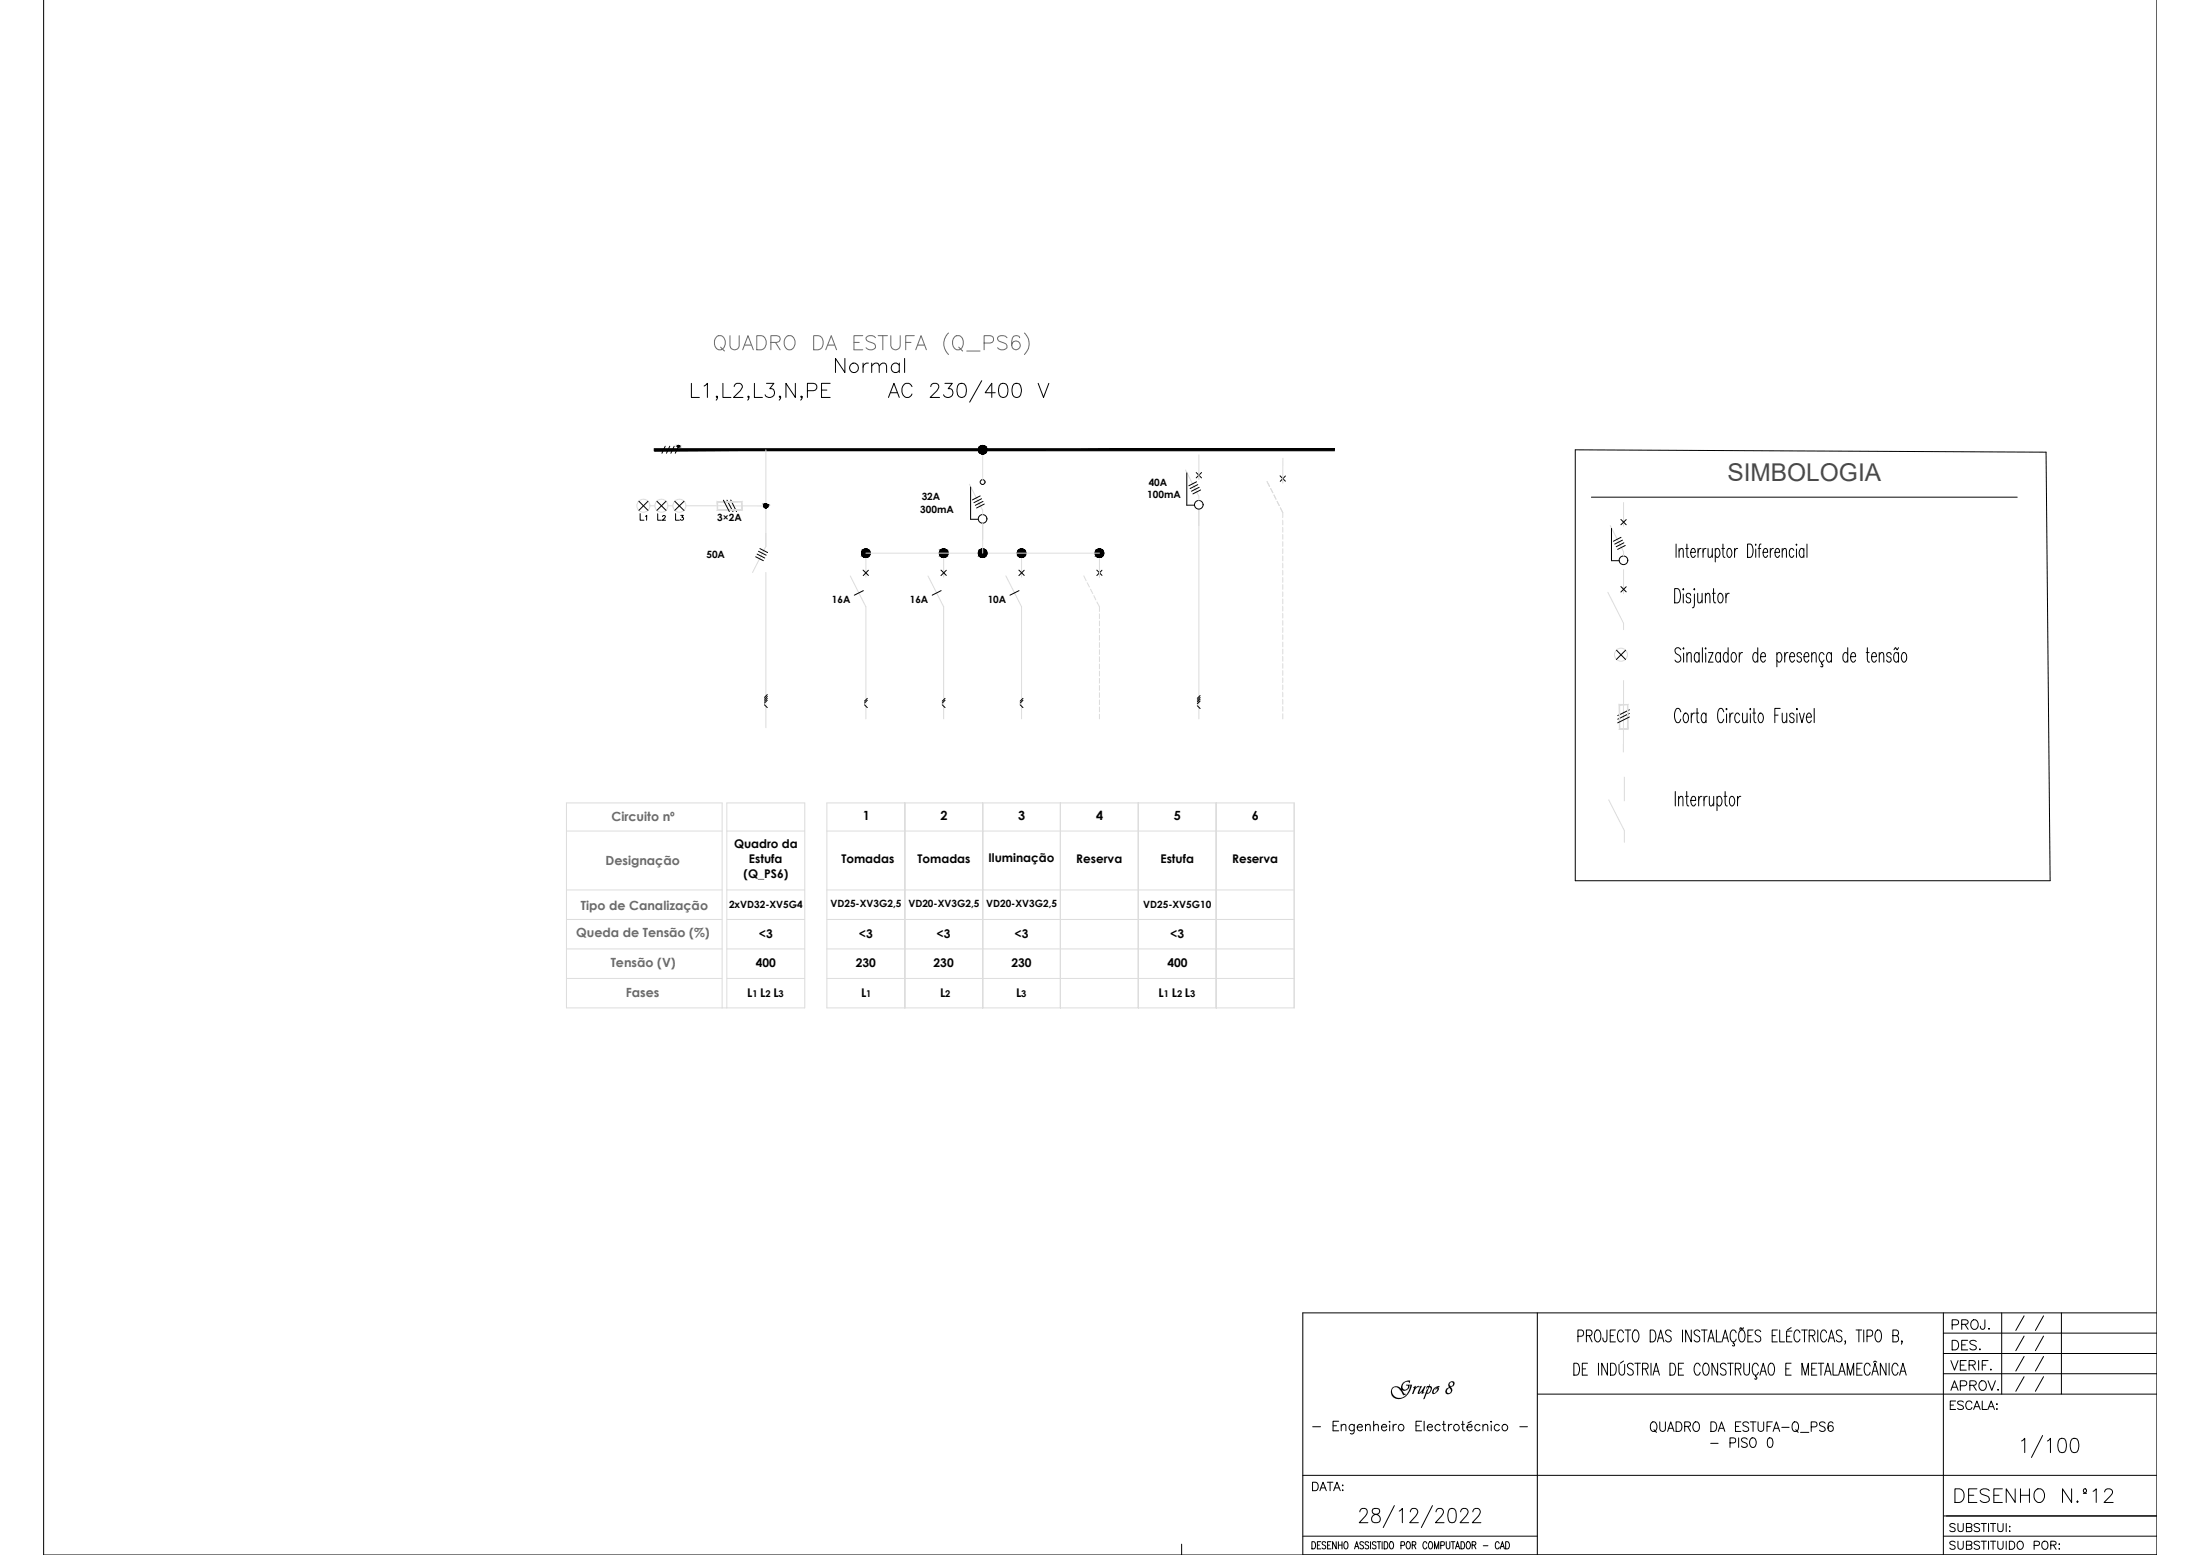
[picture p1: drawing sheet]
<svg xmlns="http://www.w3.org/2000/svg" width="297mm" height="210mm" viewBox="0 0 297 210" stroke-linecap="round" stroke-linejoin="round" font-family="sans-serif">
<g fill="#000" stroke="#000" stroke-width=".14">
<path d="M91.6 60.3h.1zM103.3 68.5h.2zM103.3 68.5l.1 .1zM116.7 75.2h.4zM116.8 74.1h.2zM127.2 75.2h.4zM127.3 74.1h.2zM132.5 75.2h.4zM132.5 61.2h.4zM132.6 74.1h.2zM132.6 60.1h.2zM137.7 75.2h.4z"/>
<path d="M137.8 74.1h.2zM148.2 75.2h.5zM148.3 74.1h.3z"/>
<path d="M91.6 60.1h.1zM91.6 60.1h.1z"/>
<path d="M91.6 60.1l.1 .1zM91.6 60.1l.1 .1zM91.5 60.2h.2zM91.5 60.2h.2z"/>
<path d="M91.6 60.3h.1zM91.6 60.3h.1z"/>
<path d="M91.5 60.2h.2zM91.5 60.2h.2z"/>
<path d="M91.5 60.3h.2zM91.5 60.3h.2z"/>
<path d="M91.5 60.2h.2zM91.5 60.2h.2z"/>
<path d="M91.5 60.2h.2zM91.5 60.2h.2z"/>
<path d="M91.5 60.2l.2 .1zM91.5 60.2l.2 .1z"/>
<path d="M91.5 60.3h.2zM91.5 60.3h.2z"/>
<path d="M91.5 60.3h.2zM91.5 60.3h.2zM91.5 60.3h.2zM91.5 60.3h.2z"/>
<path d="M103.4 68h.1zM103.3 68h.2zM103.3 68h.2zM103.3 68h.2z"/>
<path d="M103.3 68l.2 .1zM103.3 68.1h.2zM103.3 68.1h.2zM103.3 68.1h.2z"/>
<path d="M103.3 68.1h.3zM103.2 68.1h.4zM103.2 68.1h.4zM103.2 68.1h.4z"/>
<path d="M103.3 68.5h.2zM103.3 68.5h.2zM103.3 68.5h.2zM103.3 68.5h.2z"/>
<path d="M103.2 68.1h.4zM103.2 68.1h.4zM103.2 68.1h.4zM103.2 68.1h.4z"/>
<path d="M103.2 68.5h.4zM103.2 68.5h.3zM103.3 68.5h.2zM103.3 68.5h.2z"/>
<path d="M103.2 68.1h.4zM103.2 68.1h.4zM103.2 68.1h.4zM103.2 68.1h.4z"/>
<path d="M103.2 68.5h.4zM103.2 68.5h.4zM103.2 68.5h.4zM103.2 68.5h.4z"/>
<path d="M103.2 68.1l.4 .1zM103.2 68.1l.4 .1zM103.2 68.2h.4zM103.2 68.2h.4z"/>
<path d="M103.2 68.4h.4zM103.2 68.4l.4 .1zM103.2 68.5h.4zM103.2 68.5h.4z"/>
<path d="M103.2 68.2h.5zM103.2 68.2h.5zM103.2 68.2h.5zM103.2 68.2h.5z"/>
<path d="M103.2 68.4h.4zM103.2 68.4h.4zM103.2 68.4h.4zM103.2 68.4h.4z"/>
<path d="M103.2 68.2l.5 .1zM103.2 68.2l.5 .1zM103.2 68.3h.5zM103.2 68.3h.5z"/>
<path d="M103.2 68.3h.5zM103.2 68.3h.5zM103.2 68.3h.5zM103.2 68.3h.5z"/>
<path d="M103.2 68.3h.5zM103.2 68.3l.4 .1zM103.2 68.4h.4zM103.2 68.4h.4z"/>
<path d="M116.7 75.2h.3zM116.8 75.2h.2z"/>
<path d="M116.8 74.1h.3zM116.7 74.1h.4z"/>
<path d="M116.7 74.1l.5 .1zM116.6 74.2h.6z"/>
<path d="M116.6 74.2h.7zM116.5 74.2h.8z"/>
<path d="M116.6 75.2h.6zM116.6 75.2h.5z"/>
<path d="M116.5 74.2l.9 .1-.1-.1zM116.5 74.2l.9 .1h-1z"/>
<path d="M116.5 75.1l.7 .1 .1-.1zM116.5 75.1l.7 .1h-.6z"/>
<path d="M116.4 74.3l1 .1v-.1zM116.4 74.3l1 .1h-1z"/>
<path d="M116.4 75h1zM116.4 75l.9 .1z"/>
<path d="M116.4 74.4l1.1 .1-.1-.1zM116.4 74.4l1.1 .1h-1.1z"/>
<path d="M116.4 74.9l1 .1v-.1zM116.4 74.9l1 .1h-1z"/>
<path d="M116.4 74.5l1.1 .1v-.1zM116.4 74.5l1.1 .1h-1.2z"/>
<path d="M116.4 74.8l1 .1 .1-.1zM116.4 74.8l1 .1h-1z"/>
<path d="M116.3 74.6l1.2 .1v-.1zM116.3 74.6l1.2 .1h-1.2z"/>
<path d="M116.3 74.7l1.2 .1v-.1zM116.3 74.7l1.2 .1h-1.1z"/>
<path d="M127.2 75.2h.3zM127.3 75.2h.2z"/>
<path d="M127.3 74.1h.3zM127.2 74.1h.4z"/>
<path d="M127.2 74.1l.5 .1zM127.1 74.2h.6z"/>
<path d="M127.1 74.2h.7zM127 74.2h.8z"/>
<path d="M127.1 75.2h.6zM127.1 75.2h.5z"/>
<path d="M127 74.2l.9 .1-.1-.1zM127 74.2l.9 .1h-.9z"/>
<path d="M127 75.1l.7 .1 .1-.1zM127 75.1l.7 .1h-.6z"/>
<path d="M127 74.3l.9 .1v-.1zM127 74.3l.9 .1h-1z"/>
<path d="M127 75h.9zM127 75l.8 .1z"/>
<path d="M126.9 74.4l1.1 .1-.1-.1zM126.9 74.4l1.1 .1h-1.1z"/>
<path d="M126.9 74.9l1 .1v-.1zM126.9 74.9l1 .1h-.9z"/>
<path d="M126.9 74.5l1.1 .1v-.1zM126.9 74.5l1.1 .1h-1.2z"/>
<path d="M126.8 74.6l1.2 .1v-.1zM126.8 74.6l1.2 .1h-1.2z"/>
<path d="M126.8 74.7l1.2 .1v-.1zM126.8 74.7l1.2 .1h-1.1z"/>
<path d="M126.9 74.8l1 .1 .1-.1zM126.9 74.8l1 .1h-1z"/>
<path d="M132.5 75.2h.3zM132.6 75.2h.2z"/>
<path d="M132.5 61.2l.3 .1zM132.6 61.3h.2z"/>
<path d="M132.6 74.1h.3zM132.5 74.1h.4z"/>
<path d="M132.6 60.1l.3 .1zM132.5 60.2h.4z"/>
<path d="M132.5 74.1l.5 .1zM132.4 74.2h.6z"/>
<path d="M132.5 60.2h.5zM132.4 60.2h.6z"/>
<path d="M132.4 74.2h.7zM132.3 74.2h.8z"/>
<path d="M132.4 75.2h.6zM132.4 75.2h.5z"/>
<path d="M132.4 60.2l.7 .1zM132.3 60.3h.8z"/>
<path d="M132.4 61.2h.6zM132.4 61.2h.5z"/>
<path d="M132.3 74.2l.8 .1v-.1zM132.3 74.2l.8 .1h-.9z"/>
<path d="M132.3 75.1l.7 .1 .1-.1zM132.3 75.1l.7 .1h-.6z"/>
<path d="M132.3 60.3l.8 .1v-.1zM132.2 60.4l.1-.1 .8 .1z"/>
<path d="M132.3 61.1h.8zM132.3 61.1l.7 .1z"/>
<path d="M132.2 74.3l1 .1-.1-.1zM132.2 74.3l1 .1h-1z"/>
<path d="M132.2 75h.9zM132.2 75l.9 .1z"/>
<path d="M132.2 60.4h1h-.1zM132.2 60.4h1h-1z"/>
<path d="M132.2 61.1h.9zM132.2 61.1h.9h-.8z"/>
<path d="M132.2 74.4l1 .1v-.1zM132.2 74.4l1 .1h-1.1z"/>
<path d="M132.2 74.9l.9 .1 .1-.1zM132.2 74.9l.9 .1h-.9z"/>
<path d="M132.2 60.4l1 .2v-.2zM132.2 60.4l1 .2h-1.1z"/>
<path d="M132.2 61l.9 .1 .1-.1zM132.2 61l.9 .1h-.9z"/>
<path d="M132.1 74.5l1.2 .1-.1-.1zM132.1 74.5l1.2 .1h-1.2z"/>
<path d="M132.1 74.8l1.1 .1v-.1zM132.1 74.8l1.1 .1h-1z"/>
<path d="M132.1 60.6l1.2 .1-.1-.1zM132.1 60.6l1.2 .1h-1.2z"/>
<path d="M132.1 60.9l1.1 .1v-.1zM132.1 60.9l1.1 .1h-1z"/>
<path d="M132.1 74.6l1.2 .1v-.1zM132.1 74.6l1.2 .1h-1.2z"/>
<path d="M132.1 74.7l1.1 .1 .1-.1zM132.1 74.7l1.1 .1h-1.1z"/>
<path d="M132.1 60.7l1.2 .1v-.1zM132.1 60.7l1.2 .1h-1.2z"/>
<path d="M132.1 60.8l1.1 .1 .1-.1zM132.1 60.8l1.1 .1h-1.1z"/>
<path d="M137.7 75.2h.3zM137.8 75.2h.2z"/>
<path d="M137.8 74.1h.3zM137.7 74.1h.4z"/>
<path d="M137.7 74.1l.5 .1zM137.6 74.2h.6z"/>
<path d="M137.6 74.2h.7zM137.5 74.2h.8z"/>
<path d="M137.6 75.2h.6zM137.6 75.2h.5z"/>
<path d="M137.5 74.2l.9 .1-.1-.1zM137.5 74.3v-.1l.9 .1z"/>
<path d="M137.5 75.1l.7 .1 .1-.1zM137.5 75.1l.7 .1h-.6z"/>
<path d="M137.5 74.3l.9 .1v-.1zM137.5 74.3l.9 .1h-1z"/>
<path d="M137.5 75h.9zM137.5 75l.8 .1z"/>
<path d="M137.4 74.4l1.1 .1-.1-.1zM137.4 74.4l1.1 .1h-1.1z"/>
<path d="M137.4 74.9l1 .1v-.1zM137.4 74.9l1 .1h-.9z"/>
<path d="M137.4 74.5l1.1 .1v-.1zM137.4 74.5l1.1 .1h-1.1z"/>
<path d="M137.4 74.8l1 .1 .1-.1zM137.4 74.8l1 .1h-1z"/>
<path d="M137.4 74.6l1.1 .1v-.1zM137.4 74.6l1.1 .1h-1.1z"/>
<path d="M137.4 74.7l1.1 .1v-.1zM137.4 74.7l1.1 .1h-1.1z"/>
<path d="M148.2 75.2h.4zM148.3 75.2h.3z"/>
<path d="M148.3 74.1h.4zM148.2 74.1h.5z"/>
<path d="M148.2 74.1l.5 .1zM148.1 74.2h.6z"/>
<path d="M148.1 74.2h.7zM148 74.2h.8z"/>
<path d="M148.1 75.2h.6zM148.1 75.2h.6z"/>
<path d="M148 74.2l.9 .1-.1-.1zM148 74.2l.9 .1h-.9z"/>
<path d="M148 75.1l.7 .1 .1-.1zM148 75.1l.7 .1h-.6z"/>
<path d="M148 74.3l1 .1-.1-.1zM148 74.3l1 .1h-1.1z"/>
<path d="M148 75h.9zM148 75l.8 .1z"/>
<path d="M147.9 74.4l1.1 .1v-.1zM147.9 74.4l1.1 .1h-1.1z"/>
<path d="M147.9 74.9l1 .1 .1-.1zM147.9 74.9l1 .1h-.9z"/>
<path d="M147.9 74.5l1.1 .1v-.1zM147.9 74.5l1.1 .1h-1.1z"/>
<path d="M147.9 74.8l1.1 .1v-.1zM147.9 74.8l1.1 .1h-1.1z"/>
<path d="M147.9 74.6l1.1 .1v-.1zM147.9 74.6l1.1 .1h-1.1z"/>
<path d="M147.9 74.7l1.1 .1v-.1zM147.9 74.7l1.1 .1h-1.1z"/>
<path d="M88.3 60.8h91.9v-.2zM88.3 60.6h91.9l-91.9 .2z"/>
</g>
<g fill="none" stroke="#000" stroke-width=".14">
<path d="M86.3 67.7l1.2 1.2M86.4 69.3v.9h.5M87.2 69.7l.1-.1v.6M87.5 67.7l-1.2 1.2M88.7 67.7l1.2 1.2M88.8 69.4v.8h.5M89.5 69.7v-.1h.2l.1 .2-.4 .4h.5M89.8 60.2l-.4 1M89.9 67.7l-1.2 1.2M90.4 60.2l-.4 1M91 60.2l-.4 1M91.1 67.7l1.3 1.2"/>
<path d="M91.2 69.3v.9h.5M91.6 60.2l-.4 1M91.9 69.6h.4l-.2 .2a.22 .22 0 0 1 .2 .2 .22 .22 0 0 1-.2 .3 .22 .22 0 0 1-.3-.2M92.4 67.7l-1.3 1.2M97.7 67.5l.8 1.6M98.2 67.5l.8 1.6M98.7 67.5l.7 1.6M102 75.2l1.1 .5M102.2 74.8l1.1 .5M102.4 74.4l1 .5M102.6 74.1l1 .5M116.5 77l.7 .7"/>
<path d="M116.6 79.7l-1.3 .6M117.2 77l-.6 .7M127 77l.8 .7M127.1 79.7l-1.2 .6M127.8 77l-.8 .7M131 65.7v4.4h1.1M132.3 66.9l-1 .6M132.5 67.3l-1 .6M132.7 67.7l-1 .5M132.9 68l-1 .6M137.6 77l.7 .7M137.6 79.7l-1.2 .6"/>
<path d="M138.3 77l-.7 .7M148.1 77l.7 .7M148.8 77l-.7 .7M160.2 63.8v4.4h1.1M161.5 63.8l.7 .7M161.6 65l-1.1 .6M161.7 65.4l-1 .5M161.9 65.8l-1 .5M162.1 66.1l-1 .6M162.2 63.8l-.7 .7M172.8 64.2l.8 .8M173.6 64.3l-.7 .7"/>
<path d="M212.7 60.7v58.2h64.1l-.5-57.9M217.6 71.3v4.4h1M218.8 79.2l.8 .7M218.8 70.1l.8 .7M218.9 72.5l-1.1 .6M219.1 72.9l-1.1 .5M219.3 73.3l-1.1 .5M219.4 73.6l-1 .6M219.6 79.2l-.8 .7M219.6 70.1l-.8 .7M218.3 87.8l1.2 1.2M219.5 87.8l-1.3 1.2"/>
<path d="M220 96.3l-1.6 .8M220 95.8l-1.6 .8M220 96.8l-1.6 .8"/>
<circle cx="91.6" cy="60.2" r=".1"/>
<circle cx="103.4" cy="68.3" r=".26"/>
<circle cx="116.9" cy="74.7" r=".58"/>
<circle cx="127.4" cy="74.7" r=".58"/>
<circle cx="132.7" cy="60.7" r=".58"/>
<circle cx="132.7" cy="74.7" r=".58"/>
<circle cx="132.7" cy="70" r=".58"/>
<circle cx="132.7" cy="65.1" r=".33"/>
<circle cx="137.9" cy="74.7" r=".58"/>
<circle cx="148.4" cy="74.7" r=".58"/>
<circle cx="161.9" cy="68.1" r=".58"/>
<circle cx="219.2" cy="75.6" r=".58"/>
</g>
<g fill="none" stroke="#dcdcdc" stroke-width=".14">
<path d="M87.7 68.3h.7M90.2 68.3h.7M92.6 68.3h4.2M96.9 68.3h6.5M103.4 60.7v13.1l-1.8 3.5M103.4 77.3v20.9M114.8 77.7l2.1 4.2v15.1M116.9 77.9v-3.2h31.5v3.2M125.3 77.7l2.1 4.2v15.1M127.4 74.7v3.2M130.9 65.4l1.8 3.5v.6M132.7 60.7v4"/>
<path d="M132.7 70.6v4.1M135.8 77.7l2.1 4.2v15.1M137.9 74.7v3.2M146.3 77.7l.3 .7M146.8 78.7l.3 .5M147.2 79.5l.3 .6M160.1 63.5l1.8 3.5v.6M161.9 61.4v3.3M161.9 68.7v28.3M171.1 65l.3 .7M171.6 65.9l.3 .6M172 66.8l.3 .6"/>
<path d="M172.4 67.7l.3 .6M172.9 68.6l.3 .6v.7M173.2 70.2v.7M173.2 71.2v.6M173.2 72.2v.6M173.2 73.1v.7M173.2 74.1v.6M173.2 75v.7M173.2 76v.7M173.2 77v.6M173.2 77.9v.7M173.2 78.9v.7"/>
<path d="M173.2 79.9v.6M173.2 61.9v3.3v-.9M217.1 80l2.1 4.1v.9M217.4 70.9l1.8 3.6v.5M219.2 67.8v3.2M219.2 76.9v3.2M147.7 80.4l.3 .6M148.1 81.3l.3 .6v.6M148.4 82.9v.6M148.4 83.8v.7M148.4 84.8v.6M148.4 85.8v.6"/>
<path d="M148.4 86.7v.7M148.4 87.7v.6M148.4 88.7v.6M148.4 89.6v.7M148.4 90.6v.6M148.4 91.6v.6M148.4 92.5v.7M148.4 93.5v.6M148.4 94.5v.6M148.4 95.4v.7M148.4 96.4v.6M173.2 80.8v.7"/>
<path d="M173.2 81.8v.7M173.2 82.8v.6M173.2 83.8v.6M173.2 84.7v.7M173.2 85.7v.6M173.2 86.7v.6M173.2 87.6v.7M173.2 88.6v.7M173.2 89.6v.6M173.2 90.5v.7M173.2 91.5v.7M173.2 92.5v.6"/>
<path d="M173.2 93.4v.7M173.2 94.4v.7M173.2 95.4v.6M173.2 96.3v.7M219.2 91.9v9.6M76.5 112.2h21M98.1 112.2h10.6M111.6 108.4h63.1v27.7h-63.1zM111.6 112.2h63.1M122.2 108.4v27.7M132.7 108.4v27.7M143.2 108.4v27.7"/>
<path d="M153.7 108.4v27.7M164.2 108.4v27.7M217.2 108l2.1 4.1v1.6M219.3 104.9v3.2M76.5 120.1h21M76.5 124.1h21M76.5 128.1h21M76.5 132.1h21M97.5 136.1v-27.7h-21v27.7h32.2v-27.7h-10.6v27.7M98.1 120.1h10.6M98.1 124.1h10.6M98.1 128.1h10.6"/>
<path d="M98.1 132.1h10.6M111.6 120.1h63.1M111.6 124.1h63.1M111.6 128.1h63.1M111.6 132.1h63.1"/>
<circle cx="86.9" cy="68.3" r=".88"/>
<circle cx="89.3" cy="68.3" r=".88"/>
<circle cx="91.7" cy="68.3" r=".88"/>
<circle cx="218.9" cy="88.4" r=".88"/>
</g>
<g fill="#dcdcdc" stroke="#dcdcdc" stroke-width=".14">
<path d="M100.2 67.7v1.1zM100.1 67.7l.1 1.1z"/>
<path d="M96.8 67.7v1.1zM96.8 67.7l.1 1.1z"/>
<path d="M96.8 68.9h3.4zM96.8 68.9l3.3-.1z"/>
<path d="M96.9 67.7h3.3zM96.9 67.7h3.3z"/>
<path d="M218.6 95.1h1.2zM218.7 95.1h1.1z"/>
<path d="M218.6 98.4h1.2zM218.6 98.4h1.1z"/>
<path d="M219.7 95.1h.1v3.3zM219.7 95.1l.1 3.3z"/>
<path d="M218.6 95.1l.1 3.3zM218.6 95.1l.1 3.3z"/>
</g>
<g fill="none" stroke="#696969" stroke-width=".14">
<path d="M96.8 45.4a.87 .87 0 0 1 1 .3 .87 .87 0 0 1 0 1.1 .7 .7 0 0 1-.8 .4 .7 .7 0 0 1-.5-.7 1.11 1.11 0 0 1 .3-1.1zM97.3 46.9l.5 .5M98.6 45.3v1.4a.63 .63 0 0 0 .6 .5 .63 .63 0 0 0 .6-.5v-1.4M100.3 47.2l.7-1.9 .7 1.9M100.5 46.6h.9M102.2 45.3h.6a1.02 1.02 0 0 1 .7 1 1.02 1.02 0 0 1-.7 .9h-.6zM104.1 46.2h.8l.3-.1a.45 .45 0 0 0 0-.7l-1.1-.1v1.9M104.7 46.2l.6 1M106.2 45.4a.87 .87 0 0 1 1.1 .3 .87 .87 0 0 1-.1 1.1 .7 .7 0 0 1-.8 .4 .7 .7 0 0 1-.5-.7 1.11 1.11 0 0 1 .3-1.1zM109.9 45.3h.6a1.02 1.02 0 0 1 .7 1 1.02 1.02 0 0 1-.7 .9h-.6zM111.5 47.2l.7-1.9 .8 1.9M111.8 46.6h.9"/>
<path d="M115.3 46.2h.7M116.5 45.3h-1.2v1.9h1.2M118.2 45.6a.83 .83 0 0 0-1.3 0 .45 .45 0 0 0 .4 .5l.5 .2a.44 .44 0 0 1 .4 .4 .44 .44 0 0 1-.2 .4 .83 .83 0 0 1-1.1-.2M118.6 45.3h1.2M119.2 45.3v1.9M120.3 45.3v1.4a.64 .64 0 0 0 .6 .5 .64 .64 0 0 0 .6-.5v-1.4M122.3 46.2h.7M123.5 45.3h-1.2v1.9M123.6 47.2l.8-1.9 .7 1.9M123.9 46.6h.9M128.1 45a1.96 1.96 0 0 0 0 2.9M129 45.4a.72 .72 0 0 1 1.1 .6 .82 .82 0 0 1-.2 .9 .82 .82 0 0 1-.9 .2 1.15 1.15 0 0 1 0-1.7z"/>
<path d="M129.4 46.9l.6 .5M130.5 47.4h1.8M132.9 46.3h.8a.5 .5 0 0 0 .5-.5 .5 .5 0 0 0-.5-.5h-.8v1.9M136 45.6a.84 .84 0 0 0-1.3 0 .45 .45 0 0 0 .4 .5l.5 .2a.45 .45 0 0 1 .3 .3 .45 .45 0 0 1-.1 .5 .83 .83 0 0 1-1.1-.2M137.7 45.6a.54 .54 0 0 0-.6-.3 .54 .54 0 0 0-.4 .4 1.41 1.41 0 0 0 .1 1.4 .58 .58 0 0 0 .9-.2 .58 .58 0 0 0-.4-.8 .58 .58 0 0 0-.7 .5M138.3 45a1.96 1.96 0 0 1 0 2.9"/>
</g>
<!-- layer: Desenho base -->
<g fill="none" stroke="#000" stroke-width=".14">
<path d="M5.9 -.1v210h285.3v-210M93.4 51.7v2h1M95.1 52.1l.4-.4v2M96.9 53.5l-.1 .2-.1-.2h.1a.37 .37 0 0 1-.1 .5M97.6 51.7v2h1.1M99.1 52.2l.2-.4 .6-.1a.46 .46 0 0 1 .2 .8l-1.1 1.2h1.3M101.1 53.5l-.1 .2v-.2a.37 .37 0 0 1 0 .5M101.9 51.7v2h1M103.5 51.7h1l-.6 .8a.61 .61 0 0 1 .7 .7 .61 .61 0 0 1-.8 .5l-.3-.2-.2-.2M105.4 53.5l-.1 .2-.1-.2h.1h.1v.2l-.2 .3M107.4 51.7v2l-1.3-2v2M108.3 53.5l-.1 .2-.1-.2h.1h.1v.2l-.2 .3"/>
<path d="M109 52.7h.8a.5 .5 0 0 0 .5-.5 .5 .5 0 0 0-.5-.5h-.8v2M110.9 52.7h.7M112.1 51.7h-1.2v2h1.2M114.1 48.4v1.9l-1.3-1.9v1.9M116.5 49v1.3M117.2 49a.64 .64 0 0 0-.7 .6M117.7 49.4l.5-.4 .4 .1 .1 .3v.9M117.7 49v1.3M118.7 49.4l.5-.4 .4 .1 .1 .3v.9M120 53.7l.7-2 .7 2M120.2 53h.9M121.4 49.3a.61 .61 0 0 0-.9-.1 .61 .61 0 0 0 0 .9 .61 .61 0 0 0 .9-.1"/>
<path d="M121.4 49v1.3M122.1 48.4v1.9M123.1 52.2a.7 .7 0 0 0-.8-.5 .7 .7 0 0 0-.5 .8 .89 .89 0 0 0 .9 1.2l.3-.3 .1-.2M125.7 52.2a.43 .43 0 0 1 .3-.5h.4a.45 .45 0 0 1 .3 .8l-1.1 1.2h1.3M127.6 51.7h1l-.6 .8a.61 .61 0 0 1 .7 .7 .61 .61 0 0 1-.8 .5l-.3-.2-.2-.2M129.5 51.8a.63 .63 0 0 1 .9 .3 1.57 1.57 0 0 1-.2 1.4 .61 .61 0 0 1-.9-.2 1.6 1.6 0 0 1 .2-1.5zM132.6 51.4l-1.7 2.9M134.4 53h-1.4l.9-1.3v2M135.1 51.8a.63 .63 0 0 1 .9 .3 1.57 1.57 0 0 1-.2 1.4 .61 .61 0 0 1-.9-.2 1.6 1.6 0 0 1 .2-1.5zM136.9 51.8a.61 .61 0 0 1 .9 .3 1.48 1.48 0 0 1-.2 1.4 .6 .6 0 0 1-.9-.2 1.6 1.6 0 0 1 .2-1.5zM140.2 51.7l.7 2 .7-2M212.7 60.7l63.6 .3"/>
<path d="M214.9 67.1h57.5M226.3 73.4v1.8M226.7 74.4l.3-.4 .2 .1 .1 1.1M226.7 74v1.2M227.6 74h.4M227.8 73.4v1.5v.3h.2M228.3 74.6h.6l-.1-.5-.1-.1-.3 .1a.87 .87 0 0 0 .1 1.1h.2l.2-.2M229.3 74v1.2M229.7 74l-.3 .1-.1 .5M229.9 74v1.2M230.3 74l-.2 .1-.2 .5M230.6 74l.1 1.2h.2l.3-.3"/>
<path d="M231.2 74v1.2M231.6 74.3l.2-.3h.2a.69 .69 0 0 1-.2 1.2l-.2-.2M231.6 74v1.9M232.5 74h.3M232.6 73.4v1.5l.1 .3h.2M233.3 74.1l.1-.1 .3 .1a.84 .84 0 0 1-.1 1.1h-.2a.87 .87 0 0 1-.1-1.1zM234.2 74v1.2M234.6 74l-.3 .1-.1 .5M236 73.4h.3a1.26 1.26 0 0 1 0 1.8h-.3zM237.1 73.4v.2zM237.1 74.1v1.1M237.4 74h.3"/>
<path d="M237.8 73.4l-.2 .1-.1 .3v1.4M238 74.6h.7l-.1-.4-.2-.2h-.1a.84 .84 0 0 0 0 1.2h.1l.3-.2M239 74v1.2M239.4 74l-.2 .1-.2 .5M239.7 74.6h.6l-.1-.4-.1-.2h-.2a.84 .84 0 0 0 0 1.2h.2l.2-.2M240.6 74.4l.3-.4 .3 .1v1.1M240.6 74v1.2M242.2 74.3l-.2-.3h-.2a.84 .84 0 0 0 0 1.2h.2l.2-.2M242.6 73.4v.2zM242.6 74.1v1.1M243.6 74.3l-.3-.3h-.1a.69 .69 0 0 0 .1 1.2l.3-.2M243.6 74v1.2"/>
<path d="M244 73.4v1.8M103.2 95.1l.4 .4M103.6 94l-.4 .4M103.6 94.3l-.4 .4M103.6 94.5l-.4 .4M103.6 93.8l-.4 .3M116.7 95.1l.4 .4M117.1 94.3l-.4 .4M117.1 94.5l-.4 .4M127.2 95.1l.4 .4M127.6 94.3l-.4 .4M127.6 94.5l-.4 .4"/>
<path d="M137.7 95.1l.4 .4M138.1 94.3l-.4 .4M138.1 94.5l-.4 .4M161.7 95.3l.3 .3M162 94.1l-.3 .4M162 94.4l-.3 .4M162 94.6l-.3 .4M162 93.9l-.3 .4M207.6 177.2v32.7M215.5 179.6l.1-.1a.7 .7 0 0 1 .5 1v.3a.38 .38 0 0 1-.4 .4 .38 .38 0 0 1-.4-.4v-.7zM217 179.5l-.1 1.5-.3 .1a.46 .46 0 0 1-.2-.5M218.1 179.5h-.7v1.6h.7"/>
<path d="M219.2 179.9a.38 .38 0 0 0-.4-.4 .38 .38 0 0 0-.4 .4v.9a.38 .38 0 0 0 .4 .4 .38 .38 0 0 0 .4-.4M219.4 179.5h.8M219.8 179.5v1.6M220.6 179.6l.1-.1a.72 .72 0 0 1 .6 1l-.1 .3a.38 .38 0 0 1-.4 .4 .38 .38 0 0 1-.3-.4 1.17 1.17 0 0 1 .1-1.2zM222.8 179.5h.4a1.01 1.01 0 0 1 0 1.6h-.4zM225.6 179.8a.42 .42 0 0 0-.3-.3 .42 .42 0 0 0-.4 .3v.3l.2 .1a.62 .62 0 0 1 .5 .5 .4 .4 0 0 1-.2 .4 .4 .4 0 0 1-.5-.2M227.2 179.5v1.6M228.4 179.5v1.6l-.8-1.6v1.6M229.5 179.8a.41 .41 0 0 0-.4-.3 .41 .41 0 0 0-.4 .3v.1a.79 .79 0 0 0 .7 .5 .41 .41 0 0 1 0 .7 .41 .41 0 0 1-.7-.2M229.7 179.5h.8M230.1 179.5v1.6M231.7 179.5v1.6h.7"/>
<path d="M234.4 179.9a.38 .38 0 0 0-.4-.4 .38 .38 0 0 0-.4 .4v.2a.7 .7 0 0 0 .5 1l.3-.3M234.9 179.3h.2M235 179.6l.1-.1a.7 .7 0 0 1 .5 1l-.1 .3a.38 .38 0 0 1-.3 .4 .38 .38 0 0 1-.4-.4l-.1-.3a1.07 1.07 0 0 1 .3-.9zM235 179.3l-.1 .1M235.1 179.3l.1 .1h.1M235.4 179.2l-.1 .2M236.7 179.5h-.7v1.6h.7M237.7 179.8a.41 .41 0 0 0-.4-.3 .41 .41 0 0 0-.3 .3l.1 .3 .4 .3a.41 .41 0 0 1 .1 .6 .41 .41 0 0 1-.6-.1M240 179.5h-.7v1.6h.7M240.3 179.5v1.6h.6M241.8 179.2l-.5 .3M241.9 179.7h-.7v1.4h.7"/>
<path d="M243 179.9a.38 .38 0 0 0-.4-.4 .38 .38 0 0 0-.3 .4l-.1 .2a.7 .7 0 0 0 .5 1l.3-.3M243.3 179.5h.7M243.6 179.5v1.6M245.4 179.5v1.6M246.6 179.9a.38 .38 0 0 0-.4-.4 .38 .38 0 0 0-.3 .4l-.1 .2a.7 .7 0 0 0 .5 1l.3-.3M248.7 179.8a.39 .39 0 0 0-.6-.2 .39 .39 0 0 0 0 .6l.4 .2a.41 .41 0 0 1 .1 .6 .41 .41 0 0 1-.7-.1M250.6 179.5h.8M251 179.5v1.6M251.6 179.5v1.6M253.4 179.6l.1-.1a.7 .7 0 0 1 .5 1v.3a.38 .38 0 0 1-.4 .4 .38 .38 0 0 1-.4-.4v-.7zM262.4 180h28.8M262.4 177.2v32.7"/>
<path d="M263.6 178.8h.5a.34 .34 0 0 0 .4-.3 .34 .34 0 0 0-.4-.3h-.5v1.2M264.9 178.8l.7-.1a.28 .28 0 0 0 0-.5h-.7v1.2M265.3 178.8l.4 .6M266.2 178.3a.48 .48 0 0 1 .6-.1 .48 .48 0 0 1 .3 .4 .57 .57 0 0 1-.1 .7 .57 .57 0 0 1-.7 .1 .77 .77 0 0 1-.1-1.1zM268 178.2l-.1 1.1a.28 .28 0 0 1-.5 0v-.3M268.5 179.3v.1zM270.3 177.2v11M278.3 177.2v11M291.2 177.2h-115.3v32.7M175.9 199.2h115.3M177.2 192.6h1.1M180 192.5h.5"/>
<path d="M180.7 191.8h-.7v1.3h.7M181.1 192.5l.3-.2h.3v.8M181.1 192.3v.8M182.8 192.3v1a.33 .33 0 0 1-.5 .2M182.8 192.5a.39 .39 0 0 0-.5-.1 .39 .39 0 0 0 0 .6 .39 .39 0 0 0 .5-.1M183.2 192.6h.7a.36 .36 0 0 0-.4-.3 .36 .36 0 0 0-.3 .5 .37 .37 0 0 0 .3 .3 .37 .37 0 0 0 .4-.2M184.4 192.5l.2-.2h.3l.1 .8M184.4 192.3v.8M185.5 192.5l.3-.2h.2l.1 .8M185.5 191.8v1.3M186.5 192.6h.7a.36 .36 0 0 0-.4-.3 .36 .36 0 0 0-.3 .5 .37 .37 0 0 0 .3 .3 .37 .37 0 0 0 .4-.2M187.6 191.8v.2z"/>
<path d="M187.6 192.3v.8M188.1 192.3v.8M188.6 192.3a.39 .39 0 0 0-.5 .3M191.2 192.5h.5M191.9 191.8h-.7v1.3h.7M192.3 191.8v1.3M192.7 192.6h.7a.36 .36 0 0 0-.4-.3 .36 .36 0 0 0-.3 .5 .37 .37 0 0 0 .3 .3 .37 .37 0 0 0 .4-.2M194.4 192.5a.39 .39 0 0 0-.5-.1 .39 .39 0 0 0 0 .6 .39 .39 0 0 0 .5-.1M194.7 192.3h.5M194.9 191.8v1.1l.1 .2h.2M195.6 192.3v.8M196 192.3a.39 .39 0 0 0-.4 .3"/>
<path d="M197.3 192.3h.4M197.5 191.8v1.1l.1 .2h.2M198.1 192.6h.7a.36 .36 0 0 0-.5-.3 .36 .36 0 0 0-.2 .5 .37 .37 0 0 0 .2 .3 .37 .37 0 0 0 .5-.2M198.7 191.8l-.5 .3M199.8 192.5a.39 .39 0 0 0-.6-.1 .39 .39 0 0 0 0 .6 .39 .39 0 0 0 .6-.1M200.2 192.5l.3-.2h.3l.1 .8M200.2 192.3v.8M201.3 191.8v.2zM201.3 192.3v.8M202.4 192.5a.39 .39 0 0 0-.5-.1 .39 .39 0 0 0 0 .6 .39 .39 0 0 0 .5-.1M205.2 192.6h1M207.6 188.2h83.6"/>
<path d="M212.5 184h.4a1.01 1.01 0 0 1 0 1.6h-.4zM213 180.4h.5a.46 .46 0 0 0 .3-.4 .46 .46 0 0 0-.3-.5h-.5v1.6M213.6 184.8h.5M214.2 180.3h.5a.4 .4 0 0 0 .3-.4 .4 .4 0 0 0-.3-.4h-.5v1.6M214.3 184h-.7v1.6h.7M214.6 180.3l.4 .8M215.8 184v1.6M217 184v1.6l-.7-1.6v1.6M217.4 180.3h.4M217.5 184h.3a1.01 1.01 0 0 1 0 1.6h-.3zM218.6 184.2v1a.4 .4 0 0 0 .2 .4 .4 .4 0 0 0 .4 0l.2-.4v-1M219.2 183.7l-.4 .3"/>
<path d="M220.5 184.2a.41 .41 0 0 0-.4-.2 .41 .41 0 0 0-.4 .4 .85 .85 0 0 0 .7 .5 .4 .4 0 0 1-.2 .7h-.3l-.2-.2M220.7 184h.8M221.1 184v1.6M221.8 184.8h.5a.4 .4 0 0 0 .2-.4 .4 .4 0 0 0-.2-.4h-.5v1.6M222.2 184.8l.3 .8M222.9 184v1.6M223 192a.58 .58 0 0 1 .7 .2 .58 .58 0 0 1 0 .7 .42 .42 0 0 1-.5 .3 .42 .42 0 0 1-.4-.5l.1-.5zM223.2 185.6l.4-1.6 .5 1.6M223.3 193l.4 .4M223.3 185.1h.6M223.8 181.1l.4-1.6 .4 1.6M224 180.6h.5"/>
<path d="M224.1 191.9v1a.38 .38 0 0 0 .4 .3 .38 .38 0 0 0 .4-.3v-1M225.2 193.2l.4-1.3 .4 1.3M225.3 192.8h.6M225.5 184h.4a1.01 1.01 0 0 1 0 1.6h-.4zM226.3 191.9a.66 .66 0 0 1 .8 .7 .66 .66 0 0 1-.8 .6zM226.6 184.8h.5M227.3 184h-.7v1.6h.7M227.5 192.5h.6l.1-.2-.1-.3-.6-.1v1.3M227.9 192.5l.3 .7M228.8 192l.1-.1a.68 .68 0 0 1 .6 .5 .68 .68 0 0 1-.3 .8 .57 .57 0 0 1-.6-.3 .57 .57 0 0 1 0-.7zM229.6 184.4a.38 .38 0 0 0-.4-.4 .38 .38 0 0 0-.4 .4 1.07 1.07 0 0 0 .3 1.2 .4 .4 0 0 0 .5-.4M230.1 184.1l.1-.1a.7 .7 0 0 1 .6 1l-.1 .2a.38 .38 0 0 1-.6 .4 1.3 1.3 0 0 1 0-1.5z"/>
<path d="M230.6 181.1l.4-1.6 .5 1.6M230.8 180.6h.5M231 194.8h1M231 191.9a.66 .66 0 0 1 .8 .7 .66 .66 0 0 1-.8 .6zM231.9 184v1.6l-.8-1.6v1.6M232 193.2l.4-1.3 .5 1.3M232.2 192.8h.5M232.5 181.1l.4-1.6 .5 1.6M232.7 180.6h.5M233.1 184.2a.39 .39 0 0 0-.7-.1 .39 .39 0 0 0 .1 .6l.3 .2a.41 .41 0 0 1 .2 .6 .41 .41 0 0 1-.7-.1M233.3 184h.7M233.6 194.8h.5a.34 .34 0 0 0 .3-.4 .34 .34 0 0 0-.3-.3h-.5v1.3"/>
<path d="M233.6 184v1.6M234 181.1v.3l.2 .1v.1l-.1 .1-.2-.1M234.3 184.8h.5a.4 .4 0 0 0 .3-.4 .4 .4 0 0 0-.3-.4h-.5v1.6M234.3 192.5h.5M234.7 184.8l.4 .8M234.7 194.1v1.3M235 191.9h-.7v1.3h.7M235.4 184v1.2a.4 .4 0 0 0 .2 .4 .4 .4 0 0 0 .5 0l.1-.4v-1.2M235.9 194.3a.43 .43 0 0 0-.4-.2 .43 .43 0 0 0-.4 .3l.1 .2 .6 .2 .1 .2a.42 .42 0 0 1-.3 .4 .42 .42 0 0 1-.5-.2M236 180.3h.4M236.1 192.1a.42 .42 0 0 0-.4-.2 .42 .42 0 0 0-.4 .3l.1 .2 .6 .3 .1 .4a.51 .51 0 0 1-.8 0M236.3 191.9h.8"/>
<path d="M236.3 194.3a.43 .43 0 0 1 .5-.2 .43 .43 0 0 1 .3 .5v.3a.45 .45 0 0 1-.4 .5 .45 .45 0 0 1-.5-.5zM236.7 191.9v1.3M237 185.6v.3h.2v.2l-.1 .1-.2-.1M237.4 191.9v1a.38 .38 0 0 0 .4 .3 .38 .38 0 0 0 .3-.3v-1M237.4 184.4a.38 .38 0 0 0-.4-.4 .38 .38 0 0 0-.3 .4v.8a.38 .38 0 0 0 .5 .4l.2-.4M237.6 185.6l.5-1.6 .4 1.6M237.8 185.1h.5M238.6 192.5h.4M238.8 194.2l.2-.1a.78 .78 0 0 1 0 1.3h-.1a.73 .73 0 0 1-.2-1.1zM238.9 184.1l.1-.1a.7 .7 0 0 1 .6 1l-.1 .4-.2 .2a.7 .7 0 0 1-.6-1zM239.3 180.3h.4M239.3 191.9h-.7v1.3"/>
<path d="M239.4 193.2l.4-1.3 .5 1.3M239.6 192.8h.5M240.6 192.7h1M241.1 184.8h.5M241.2 180.4h.5M241.8 184h-.7v1.6h.7M242.2 192l.1-.1a.68 .68 0 0 1 .6 .5 .68 .68 0 0 1-.3 .8h-.1a.68 .68 0 0 1-.6-.5 .68 .68 0 0 1 .3-.7zM242.5 193l.3 .4M243.1 193.4h1.1M243.3 185.6v-1.6l.4 1.6 .5-1.6v1.6M244.3 180.3h.5a.4 .4 0 0 0 .3-.4 .4 .4 0 0 0-.3-.4h-.5v1.6M244.5 192.6h.6a.34 .34 0 0 0 .2-.3 .34 .34 0 0 0-.2-.4h-.6v1.3"/>
<path d="M244.6 184.8h.5M244.7 180.3l.4 .8M245.3 184h-.7v1.6h.7M245.5 184h.7M245.9 184v1.6M246.3 185.6l.5-1.6 .4 1.6M246.4 192.1a.38 .38 0 0 0-.4-.2 .38 .38 0 0 0-.3 .5l.6 .3a.31 .31 0 0 1 .1 .3 .31 .31 0 0 1-.2 .2h-.3l-.2-.1M246.5 185.1h.6M246.9 181.1l.4-1.6 .4 1.6M247 180.6h.6M247.5 192.1a.33 .33 0 0 0-.5-.1 .8 .8 0 0 0 .1 1.2 .38 .38 0 0 0 .5-.3 .38 .38 0 0 0-.4-.4 .38 .38 0 0 0-.4 .3M247.5 184v1.6h.6"/>
<path d="M248.2 185.6l.5-1.6 .4 1.6M248.4 185.1h.6M249.2 181.1h-.1h.1l-.1 .4M249.4 185.6v-1.6l.4 1.6 .5-1.6v1.6M250.7 184.8h.4M251.4 184h-.7v1.6h.7M252.1 180.4h.5a.46 .46 0 0 0 .3-.4 .46 .46 0 0 0-.3-.5h-.5v1.6M252.5 184.4a.38 .38 0 0 0-.4-.4 .38 .38 0 0 0-.4 .4v.2a.7 .7 0 0 0 .5 1l.3-.4M252.7 185.6l.5-1.6 .4 1.6M252.9 185.1h.5M252.9 183.9l.3-.2 .2 .2M254.6 184v1.6l-.7-1.6v1.6"/>
<path d="M255.1 184v1.6M255.6 180.3h.5a.4 .4 0 0 0 .2-.4 .4 .4 0 0 0-.2-.4h-.5v1.6h.5a.45 .45 0 0 0 .3-.4 .45 .45 0 0 0-.3-.4M256.3 184.4a.38 .38 0 0 0-.4-.4 .38 .38 0 0 0-.4 .4 1.07 1.07 0 0 0 .3 1.2 .4 .4 0 0 0 .5-.4M256.5 185.6l.4-1.6 .5 1.6M256.7 185.1h.5M256.8 181.1h-.1h.1l-.1 .4M262.4 185.4h28.8M262.4 182.7h28.8M263.3 189.7h.5M263.4 187.7l.5-1.3 .5 1.3M263.4 183.7l.5 1.2 .5-1.2M263.6 180.9h.4a.69 .69 0 0 1 .5 .7 .69 .69 0 0 1-.5 .6h-.4z"/>
<path d="M263.6 187.3h.6M264 189.1h-.7v1.2h.7M264.7 187.1h.5a.34 .34 0 0 0 .4-.4 .34 .34 0 0 0-.4-.3h-.5v1.3M264.7 184.3h.5M264.9 181.5h.5M265.1 189.3a.45 .45 0 0 0-.8 .1l.2 .2 .5 .2 .1 .3a.56 .56 0 0 1-.8 0M265.5 183.7h-.8v1.2h.8M265.7 180.9h-.8v1.3h.8M265.9 184.3l.7-.1 .1-.2-.1-.2-.2-.1h-.5v1.2M266 187l.7-.1 .1-.2v-.2l-.3-.1h-.5v1.3M266.2 189.4a.42 .42 0 0 0-.4-.3 .42 .42 0 0 0-.4 .4v.3a.42 .42 0 0 0 .4 .5 .42 .42 0 0 0 .4-.3M266.3 184.3l.4 .6"/>
<path d="M266.4 187l.4 .7M266.5 190.3l.4-1.2 .5 1.2M266.6 189.9h.6M266.8 181.1a.51 .51 0 0 0-.8 .1l.1 .2 .6 .3 .1 .3a.56 .56 0 0 1-.8 0M267.2 183.7v1.2M267.3 182.2h.1zM267.3 186.6a.48 .48 0 0 1 .6-.2 .48 .48 0 0 1 .3 .5 .57 .57 0 0 1-.1 .6 .57 .57 0 0 1-.7 .1 .77 .77 0 0 1-.1-1zM267.6 189.1v1.2h.7M267.6 184.3h.5M268.4 190.3l.4-1.2 .5 1.2M268.4 186.4l.5 1.3 .5-1.3M268.4 183.7h-.8v1.2"/>
<path d="M268.6 189.9h.5M268.7 184.9h.2zM273 194.5l.4-.3v1.9M275.8 193.8l-1.5 2.9M276.4 194.5l.4-.3v1.9M278.1 194.2a.54 .54 0 0 1 .8 .3 1.83 1.83 0 0 1-.1 1.5 .57 .57 0 0 1-.9-.3 1.74 1.74 0 0 1 .2-1.5zM279.8 194.2a.55 .55 0 0 1 .8 .3 1.74 1.74 0 0 1-.2 1.5 .54 .54 0 0 1-.8-.3 1.74 1.74 0 0 1 .2-1.5zM159.5 208.4v1.5M175.9 207.4h31.7M177.1 208.1a.52 .52 0 0 1 .5 .3 .52 .52 0 0 1-.1 .6l-.4 .1zM177.2 200.1h.4a.61 .61 0 0 1 .4 .6 .61 .61 0 0 1-.4 .5h-.4zM177.9 208.6h.2"/>
<path d="M178.2 201.2l.4-1.1 .5 1.1M178.3 208.1h-.4v1h.4M178.4 200.8h.5M179 208.3a.27 .27 0 0 0-.3-.2 .27 .27 0 0 0-.2 .2l.1 .2 .3 .2 .1 .1v.2l-.2 .1-.3-.1M179.2 200.1h.8M179.2 208.6h.3M179.6 200.1v1.1M179.7 208.1h-.5v1h.5M180.1 201.2l.4-1.1 .5 1.1M180.2 200.8h.6M180.4 208.1v1l-.5-1v1M180.7 208.6h.5"/>
<path d="M180.7 208.1v1M181.2 208.1v1M181.2 200.5h.1zM181.2 201.2h.1zM181.6 208.1h.1a.54 .54 0 0 1 .2 .9l-.1 .1a.54 .54 0 0 1-.2-1zM182.9 209.1l.3-1 .3 1M183 208.8h.4M183.6 204.1l.2-.4 .5-.1a.58 .58 0 0 1 .1 1l-.9 .9h1.2M184.1 208.3a.27 .27 0 0 0-.2-.2 .27 .27 0 0 0-.3 .2l.1 .2 .3 .2 .1 .1v.2l-.2 .1-.3-.1M184.8 208.3a.27 .27 0 0 0-.3-.2 .27 .27 0 0 0-.2 .2l.1 .2 .3 .2 .1 .1v.2l-.2 .1-.3-.1M185 208.1v1M185.4 203.7a.41 .41 0 0 0 .1 .7 .7 .7 0 0 1 .7 .2 .7 .7 0 0 1 .1 .8 .62 .62 0 0 1-.7 .1 .62 .62 0 0 1-.4-.6 .77 .77 0 0 1 .8-.5 .41 .41 0 0 0 .2-.7l-.3-.1z"/>
<path d="M185.8 208.3a.27 .27 0 0 0-.3-.2 .27 .27 0 0 0-.2 .2l.1 .2 .3 .2 .1 .1v.2l-.2 .1-.3-.1M185.9 208.1h.5M186.2 208.1v1M186.6 208.1v1M186.9 208.1a.52 .52 0 0 1 .5 .3 .52 .52 0 0 1-.2 .6l-.3 .1zM187.7 208.1h.1a.5 .5 0 0 1 .4 .5 .5 .5 0 0 1-.4 .5 .66 .66 0 0 1-.1-1zM188.3 203.2l-1.5 3M188.9 204l.4-.4v1.9M189.2 208.6h.4v-.4l-.4-.1v1M190 208.1h.1a.5 .5 0 0 1 .3 .5 .5 .5 0 0 1-.3 .5 .66 .66 0 0 1-.1-1zM190.4 204.1l.2-.4 .5-.1a.49 .49 0 0 1 .2 .8l-1 1.1h1.2M190.7 208.6l.4-.1v-.3l-.4-.1v1"/>
<path d="M190.9 208.6l.3 .5M192.6 208.3a.28 .28 0 0 0-.3-.2 .28 .28 0 0 0-.2 .4v.2a.27 .27 0 0 0 .2 .4 .27 .27 0 0 0 .3-.3M193 208.1h.1a.5 .5 0 0 1 .3 .5 .5 .5 0 0 1-.3 .5 .66 .66 0 0 1-.1-1zM193.4 203.2l-1.5 3M193.7 209.1v-1l.3 1 .3-1v1M193.9 204.1l.2-.4 .5-.1a.57 .57 0 0 1 0 1l-.8 .9h1.2M194.5 208.6h.5v-.4l-.5-.1v1M195.3 208.1v.7l.2 .3 .2-.1 .1-.9M195.7 203.7a.57 .57 0 0 1 .9 .3 1.96 1.96 0 0 1-.2 1.5 .54 .54 0 0 1-.8-.3 1.83 1.83 0 0 1 .1-1.5zM195.9 208.1h.5M196.2 208.1v1M196.5 209.1l.3-1 .3 1"/>
<path d="M196.6 208.8h.4M197.2 204.1l.2-.4 .5-.1a.49 .49 0 0 1 .2 .8l-1 1.1h1.2M197.3 208.1a.52 .52 0 0 1 .5 .3 .52 .52 0 0 1-.2 .6l-.3 .1zM198.1 208.1h.1a.5 .5 0 0 1 .3 .5 .5 .5 0 0 1-.3 .5 .66 .66 0 0 1-.1-1zM198.8 208.6l.4-.1v-.4h-.4v1M198.9 204.1l.1-.4 .5-.1a.58 .58 0 0 1 .1 1l-.8 .9h1.1M199 208.6l.3 .5M200.3 208.7h.6M202.4 208.3a.28 .28 0 0 0-.3-.2 .28 .28 0 0 0-.2 .4v.2a.27 .27 0 0 0 .2 .4 .27 .27 0 0 0 .3-.3M202.6 209.1l.2-1 .3 1M202.7 208.8h.3M203.3 208.1a.52 .52 0 0 1 .5 .3 .52 .52 0 0 1-.1 .6l-.4 .1z"/>
<path d="M262.4 207.4h28.8M262.4 204.6h28.8M264 208.2a.41 .41 0 0 0-.7 .1l.1 .2 .5 .2 .1 .3a.45 .45 0 0 1-.7 0M264 205.8a.39 .39 0 0 0-.4-.2 .39 .39 0 0 0-.3 .3l.2 .2 .4 .2 .1 .3a.48 .48 0 0 1-.7 0M264.4 208v.8a.36 .36 0 0 0 .3 .3 .36 .36 0 0 0 .4-.3v-.8M264.4 205.6v.8a.36 .36 0 0 0 .3 .4 .36 .36 0 0 0 .4-.4v-.8M265.5 208.6l.6-.1 .1-.1-.1-.3-.6-.1v1.1h.5l.2-.2a.3 .3 0 0 0-.2-.3M265.5 206.2l.6-.1 .1-.1v-.2l-.2-.2h-.5v1.1h.5a.29 .29 0 0 0 .2-.2 .29 .29 0 0 0-.1-.3h-.1M267.3 208.2a.43 .43 0 0 0-.8 .1l.1 .2 .6 .2 .1 .3a.46 .46 0 0 1-.8 0M267.3 205.8a.41 .41 0 0 0-.4-.2 .41 .41 0 0 0-.4 .3l.2 .2 .5 .2 .1 .3a.5 .5 0 0 1-.8 0M267.5 208h.7M267.5 205.6h.7"/>
<path d="M267.9 205.6v1.1M267.9 208v1.1M268.5 205.6v1.1M268.5 208v1.1M268.7 208h.8M268.7 205.6h.8M269.1 205.6v1.1M269.1 208v1.1M269.7 208v.8a.36 .36 0 0 0 .4 .3 .36 .36 0 0 0 .4-.3v-.8M269.7 205.6v.8a.36 .36 0 0 0 .4 .4 .36 .36 0 0 0 .4-.4v-.8M270.9 205.6v1.1M270.9 208v1.1"/>
<path d="M271.3 208h.4a.59 .59 0 0 1 .3 .6 .59 .59 0 0 1-.3 .5h-.4zM271.3 206.1h.1zM271.3 206.6v.1zM272.4 208.2a.5 .5 0 0 1 .8 .1 .5 .5 0 0 1-.1 .7 .5 .5 0 0 1-.7-.1 .5 .5 0 0 1 0-.7zM274.6 208.6h.5a.29 .29 0 0 0 .3-.3 .29 .29 0 0 0-.3-.3h-.5v1.1M275.8 208.2a.45 .45 0 0 1 .6-.1 .45 .45 0 0 1 .1 .6 .41 .41 0 0 1-.4 .5 .41 .41 0 0 1-.4-.5zM276.9 208.6l.6-.1 .1-.1v-.3l-.2-.1h-.5v1.1M277.2 208.6l.4 .5M278 209.1h.1zM278 208.4v.1z"/>
<circle cx="115.3" cy="49.6" r=".64"/>
<circle cx="189.2" cy="192.7" r=".42"/>
<circle cx="196.6" cy="192.7" r=".42"/>
<circle cx="203.2" cy="192.7" r=".42"/>
</g>
<g fill="none" stroke="#000" stroke-width=".14">
<path d="M226.1 79.5h.4a1.36 1.36 0 0 1 0 1.9h-.4zM227.3 79.5v.1zM228.8 79.5v.1zM231.4 79.5v1.5v.3l.3 .1M226.9 87.7a.43 .43 0 0 0-.7-.1 .43 .43 0 0 0 .2 .7 .74 .74 0 0 1 .5 .8 .41 .41 0 0 1-.4 .3 .41 .41 0 0 1-.3-.3M226.9 96.1a.4 .4 0 0 0-.1-.4 .4 .4 0 0 0-.5 0 1.55 1.55 0 0 0 .1 1.9 .44 .44 0 0 0 .5-.5M227.3 80.2v1.2M227.3 87.4v.2zM227.3 88.2v1.2M227.4 96.4l.1-.1a.66 .66 0 0 1 .4 1l-.2 .3h-.2a.9 .9 0 0 1-.1-1.2zM227.8 88.4l.2-.3 .3 .1 .1 1.2M227.8 88.1v1.3"/>
<path d="M228.3 80.4l-.1-.2-.1-.1-.4 .1v.2a.61 .61 0 0 0 .5 .4 .36 .36 0 0 1-.3 .6l-.2-.1v-.2M228.4 96.3v1.3M228.8 80.2v1.5l-.1 .2-.2 .1M228.8 96.3l-.3 .1-.1 .4M229 96.3h.3M229.1 95.6v1.6l.1 .3 .2 .1M229.2 80.1l.1 1.2 .2 .1 .3-.4M229.4 88.4l-.2-.3h-.2a.88 .88 0 0 0 0 1.3h.2l.2-.3M229.4 88.1v1.3M229.8 80.1v1.3M229.9 87.4v2M230.3 80.5l.2-.4 .3 .1 .1 1.2"/>
<path d="M230.3 80.1v1.3M230.3 87.4v.2zM230.3 88.2v1.2M230.3 96.5l-.2-.2h-.1a.88 .88 0 0 0 0 1.3h.1l.2-.3M230.3 96.3v1.3M230.7 88.1h.6l-.6 1.3h.6M231.2 80.1h.4M232.1 80.2l.3-.1a.85 .85 0 0 1 0 1.3h-.2a.93 .93 0 0 1-.1-1.2zM232.3 88.4l-.1-.2-.3-.1a.88 .88 0 0 0 0 1.3h.2l.2-.3M232.3 88.1v1.3M232.7 96.1a.4 .4 0 0 0-.1-.4 .4 .4 0 0 0-.5 0 1.65 1.65 0 0 0 .1 1.9 .44 .44 0 0 0 .5-.5M233 80.1v1.3"/>
<path d="M233.1 95.6v.2zM233.1 96.4v1.2M233.3 88.4l-.2-.3h-.2a.88 .88 0 0 0 0 1.3h.2l.2-.3M233.3 87.4v2M233.5 80.1l-.3 .1-.2 .5M233.6 96.3v1.3M233.9 88.2l.3-.1a.88 .88 0 0 1 0 1.3 .66 .66 0 0 1-.4-1zM234 96.3l-.3 .1-.1 .4M234.8 88.1v1.3M234.9 96.5l-.2-.2h-.2a.88 .88 0 0 0 0 1.3h.2l.2-.3M235.3 88.1l-.3 .1-.2 .4M235.3 96.3v1.2l.3 .1 .3-.4"/>
<path d="M235.9 96.3v1.3M236.3 95.6v.2zM236.3 96.4v1.2M236.7 96.3h.3M236.8 95.6v1.6l.1 .3 .2 .1M237.3 88.4l-.2-.3h-.2a.88 .88 0 0 0 0 1.3h.2l.2-.3M237.3 87.4v2M237.5 96.4l.3-.1a.88 .88 0 0 1 0 1.3h-.2a.9 .9 0 0 1-.1-1.2zM237.7 88.6h.7a.4 .4 0 0 0-.4-.5 .88 .88 0 0 0 0 1.3h.2l.2-.3M239.6 96.5h.5M239.9 88.4l.2-.3h.2a.88 .88 0 0 1 0 1.3h-.2l-.2-.3M239.9 88.1v1.9"/>
<path d="M240.4 95.6h-.8v2M240.6 96.3l.1 1.2 .3 .1 .2-.4M241 88.1v1.3M241.2 96.3v1.3M241.4 88.1l-.3 .1-.1 .4M241.6 88.6h.7v-.2a.36 .36 0 0 0-.4-.3 .88 .88 0 0 0 0 1.3h.2l.2-.3M242.2 96.5l-.2-.2-.3 .1-.1 .1a.68 .68 0 0 0 .6 .5 .34 .34 0 0 1 0 .4 .34 .34 0 0 1-.3 .2l-.2-.1-.1-.2M242.6 95.6v.2zM242.6 96.4v1.2M243 96.3l.3 1.3 .3-1.3M243.2 88.4v-.2l-.3-.1-.2 .1v.4a.58 .58 0 0 1 .5 .5l-.2 .3-.3-.1-.1-.2M243.6 88.6h.6l-.1-.4-.3-.1a.88 .88 0 0 0 0 1.3h.2l.2-.3"/>
<path d="M243.9 96.8h.7v-.2a.4 .4 0 0 0-.4-.3 .88 .88 0 0 0 0 1.3h.1l.3-.3M244.6 88.4l.3-.3 .3 .1v1.2M244.6 88.1v1.3M244.9 95.6v2M245.9 89.4v.3h.2v.2l-.1 .1-.2-.1M246.3 88.4l-.3-.3h-.1a.88 .88 0 0 0 0 1.3h.1l.3-.3M247.3 88.4l-.3-.3h-.1a.88 .88 0 0 0 0 1.3h.1l.3-.3M247.3 88.1v1.3M249.5 88.4l-.2-.3h-.2a.88 .88 0 0 0 0 1.3h.2l.2-.3M249.5 87.4v2M249.9 88.6h.6l-.1-.4-.3-.1a.88 .88 0 0 0 0 1.3h.2l.2-.3M252 88.1h.4"/>
<path d="M252.1 87.4v1.6l.1 .3 .2 .1M252.7 88.6h.7l-.2-.4-.2-.1a.88 .88 0 0 0 0 1.3h.1l.3-.3M253.7 88.4l.3-.3 .3 .1v1.2M253.7 88.1v1.3M255.3 88.4v-.2l-.3-.1-.2 .1v.4a.58 .58 0 0 1 .5 .5l-.2 .3-.3-.1-.1-.2M256.3 87.4l-.1 .3-.3-.3-.2 .3M256.3 88.4l-.2-.3h-.1a.88 .88 0 0 0 0 1.3h.1l.2-.3M256.3 88.1v1.3M256.9 88.2l.3-.1a.88 .88 0 0 1 0 1.3h-.2a.92 .92 0 0 1-.1-1.2zM226.2 106.8v2M226.6 107.9l.3-.4 .3 .1v1.2M226.6 107.5v1.3"/>
<path d="M227.6 107.5h.4M227.7 106.8v1.6l.1 .3 .2 .1M228.3 108h.6a.4 .4 0 0 0-.3-.5l-.1 .1a.93 .93 0 0 0 .1 1.2h.1l.2-.3M229.3 107.5v1.3M229.8 107.5l-.3 .1-.2 .4M230.1 107.5v1.3M230.5 107.5l-.3 .1-.1 .4M230.8 107.5v1.2l.3 .1 .3-.4M231.4 107.5v1.3M231.8 107.8l.3-.3 .2 .1a.93 .93 0 0 1-.1 1.2h-.1l-.3-.3M231.8 107.5v1.9M232.8 107.5h.4"/>
<path d="M232.9 106.8v1.6l.1 .3 .2 .1M233.6 107.6l.3-.1a.84 .84 0 0 1 0 1.3h-.1a.97 .97 0 0 1-.2-1.2zM234.6 107.5v1.3M235 107.5l-.2 .1-.2 .4"/>
</g>
<g font-size="5.3">
<text x="271.3" y="181">/ /</text>
<text x="271.3" y="189.1">/ /</text>
</g>
<g font-size="4.9">
<text x="271.3" y="183.4">/ /</text>
<text x="271.3" y="186.3">/ /</text>
<text x="263.2" y="203.9">DESENHO N.º12</text>
</g>
<text font-size="3.3" fill="#4c4c4c" x="233.2" y="65">SIMBOLOGIA</text>
<text font-size="2.6" x="187.7" y="188.2">Grupo 8</text>
<g font-size="1.7" fill="#696969">
<text x="82.6" y="110.8">Circuito nº</text>
<text x="81.8" y="116.7">Designação</text>
<text x="78.4" y="122.8">Tipo de Canalização</text>
<text x="77.8" y="126.5">Queda de Tensão (%)</text>
<text x="82.5" y="130.5">Tensão (V)</text>
<text x="84.5" y="134.6">Fases</text>
</g>
<g font-size="1.7">
<text x="116.5" y="110.7">1</text>
<text x="127" y="110.7">2</text>
<text x="137.5" y="110.7">3</text>
<text x="148" y="110.7">4</text>
<text x="158.5" y="110.7">5</text>
<text x="169" y="110.7">6</text>
</g>
<g font-size="1.6">
<text x="99.1" y="114.5">Quadro da</text>
<text x="100.4" y="118.5">(Q_PS6)</text>
<text x="101.1" y="116.5">Estufa</text>
<text x="113.6" y="116.5">Tomadas</text>
<text x="123.9" y="116.5">Tomadas</text>
<text x="133.5" y="116.4">Iluminação</text>
<text x="145.3" y="116.5">Reserva</text>
<text x="156.7" y="116.6">Estufa</text>
<text x="166.4" y="116.5">Reserva</text>
<text x="102.1" y="130.6">400</text>
<text x="102.5" y="126.6">&lt;3</text>
<text x="115.6" y="130.6">230</text>
<text x="116" y="126.6">&lt;3</text>
<text x="126.1" y="130.6">230</text>
<text x="126.5" y="126.6">&lt;3</text>
<text x="136.6" y="130.6">230</text>
<text x="137" y="126.6">&lt;3</text>
<text x="157.6" y="130.6">400</text>
<text x="158" y="126.6">&lt;3</text>
<text x="100.9" y="134.6">L L L</text>
<text x="116.3" y="134.6">L</text>
<text x="126.9" y="134.6">L</text>
<text x="137.2" y="134.6">L</text>
<text x="156.4" y="134.6">L L L</text>
</g>
<g font-size="1.3">
<text x="155.1" y="65.5">40A</text>
<text x="96.8" y="70.4">3×2A</text>
<text x="124.3" y="69.2">300mA</text>
<text x="124.4" y="67.5">32A</text>
<text x="154.9" y="67.3">100mA</text>
<text x="95.4" y="75.3">50A</text>
<text x="112.3" y="81.4">16A</text>
<text x="122.8" y="81.4">16A</text>
<text x="133.4" y="81.4">10A</text>
<text x="98.4" y="122.5">2xVD32-XV5G4</text>
<text x="112.1" y="122.5">VD25-XV3G2,5</text>
<text x="122.6" y="122.5">VD20-XV3G2,5</text>
<text x="133.1" y="122.5">VD20-XV3G2,5</text>
<text x="154.4" y="122.5">VD25-XV5G10</text>
<text x="101.6" y="134.6">1</text>
<text x="103.4" y="134.6">2</text>
<text x="105.1" y="134.6">3</text>
<text x="117" y="134.6">1</text>
<text x="127.6" y="134.6">2</text>
<text x="137.9" y="134.6">3</text>
<text x="157.1" y="134.6">1</text>
<text x="158.9" y="134.6">2</text>
<text x="160.7" y="134.6">3</text>
</g>
</svg>
